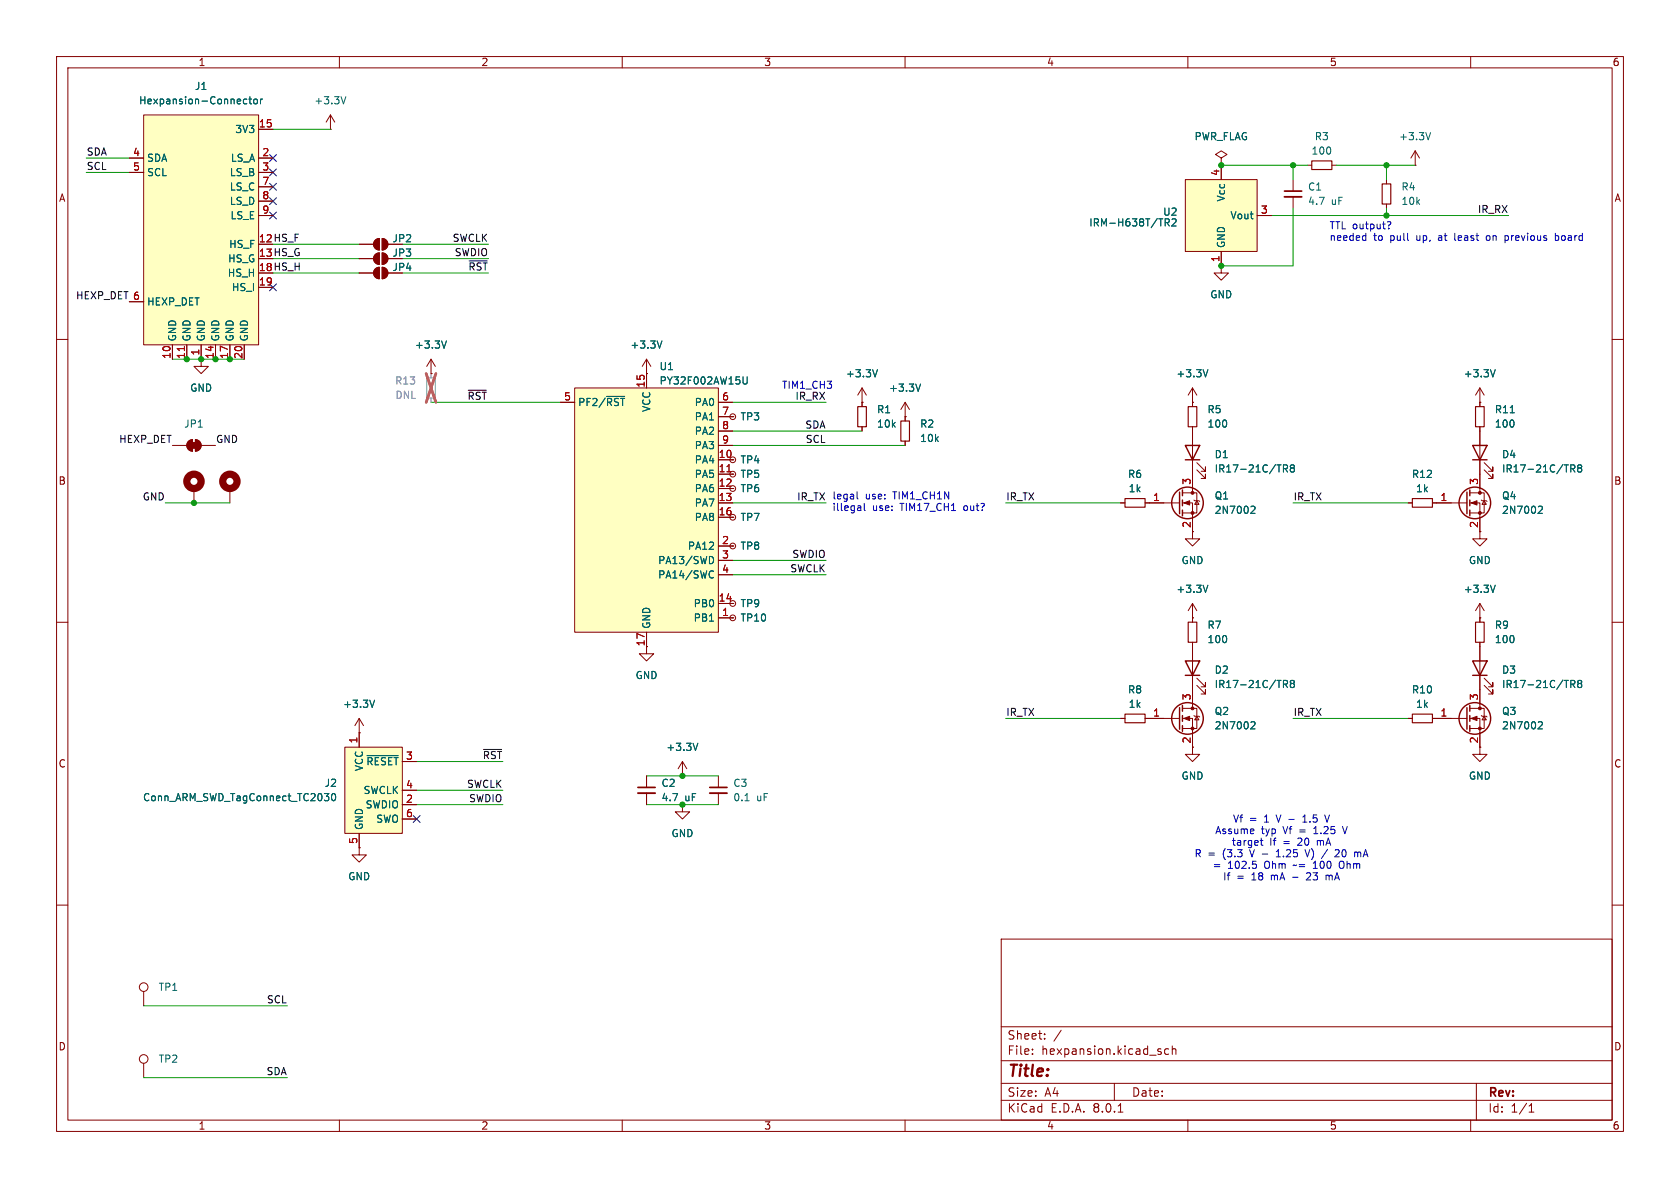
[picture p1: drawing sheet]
<svg xmlns="http://www.w3.org/2000/svg" width="297mm" height="210mm" viewBox="0 0 297 210" stroke-linecap="round" stroke-linejoin="round" font-family="sans-serif">
<g fill="none" stroke="#840000" stroke-width=".18">
<path d="M10 10h277v190h-277zM12 12h273v186h-273zM60 10v2M110 10v2M160 10v2M210 10v2M260 10v2M10 60h2M285 60h2M152.4 71.1h.1M152.4 68.6l-.8 1.3M152.4 68.6v3.3"/>
<path d="M152.4 75.4v.8M152.4 68.6l.8 1.3M160 73.7h.1M160 71.1l-.7 1.3M160 71.1v3.3M160 78v.7M160 71.1l.8 1.3M210.8 71.1h.1M210.8 68.6l-.7 1.3M210.8 68.6v3.3M210.8 75.4v11.7M210.8 68.6l.8 1.3"/>
<path d="M261.6 71.1v.8M261.6 75.4v.8M129.5 96.5h.1M129.5 91.4h.1M198.1 88.9h.8M202.4 88.9h6.1M209 88.9h1.8v6.4h1.3l-1.3 1.2-1.3-1.2h1.3M209 87.1h2.6v3.6h-2.6M211.1 88.4l.1 .1h.8l.1 .1M211.6 88.5l.4 .7h-.8zM211.6 83.1l1.5 1.5v-.8v.8h-.8M211.6 81.8l1.5 1.5v-.7v.7h-.8"/>
<path d="M248.9 88.9h.8M253.2 88.9h6.1M259.8 88.9h1.8v6.4h1.3l-1.3 1.2-1.3-1.2h1.3M259.8 87.1h2.6v3.6h-2.6M261.6 83.8v3.3M261.9 88.4l.1 .1h.8l.1 .1M262.4 88.5l.4 .7h-.8zM10 110h2M114.3 114.3v1.3h1.3l-1.3 1.2-1.3-1.2h1.3M210.8 109.2h.1M210.8 106.7v3.3M210.8 113.5v11.7"/>
<path d="M210.8 106.7l-.7 1.3M210.8 106.7l.8 1.3M211.6 119.9l1.5 1.5v-.7v.7h-.8M285 110h2M114.3 137.2v2M120.6 137.2h.1M120.6 134.6l-.7 1.3M120.6 134.6v2.6M120.6 134.6l.8 1.3M127 137.2v2M203.2 127h5.3M209 127h1.8v6.4h1.3l-1.3 1.2-1.3-1.2h1.3"/>
<path d="M209 125.2h2.6v3.6h-2.6M211.1 126.5l.1 .1h.8l.1 .1M211.6 121.2l1.5 1.5v-.8v.8h-.8M211.6 126.6l.4 .7h-.8zM10 160h2M114.3 140.2v2M120.6 142.2v1.3h1.3l-1.3 1.3-1.2-1.3h1.2M127 140.2v2M285 160h2M177 166h108v32h-108zM60 198v2M110 198v2"/>
<path d="M160 198v2M177 194.5h108M177 191.5h108M177 187.5h108M177 181.5h108M182.5 186.3v.1M182.5 185.5v.1M184.7 183.6v.1M184.7 182.8v.1M187.6 182.1l-1.3 2M197 191.5v3M197.7 196.6h.8"/>
<path d="M205.1 185.9l.2 .2-.2 .3M205.1 185.4l.1 .1M206.6 185.5l-.4-.1-.3 .3v.4l.1 .2h.6M207.2 185.5l.3-.1 .3 .1 .1 .9M207.2 184.9v1.5M210 198v2M260 198v2M261 191.5v6.5M270.3 196.6h.9M270.3 195.5l.4-.4v1.5"/>
<circle cx="129.5" cy="96.5" r=".51"/>
<circle cx="129.5" cy="91.4" r=".51"/>
</g>
<g fill="none" stroke="#006464" stroke-width=".18">
<path d="M155.1 65.3l-.4 1.3M162.7 67.9l-.4 1.3M213.5 65.3l-.4 1.3M267 73h.7M221.3 89.5h.5l.1 .3-.8 .9h.8M226.9 82.8h.6l.1-.2v-.3l-.7-.1v1.2M227.2 82.8l.4 .6M228.3 82.7l-.2-.2 .2-.3h.3l.2 .2-.2 .3M228.3 82.7l-.2 .3 .1 .3 .1 .1h.4l.1-.2v-.4l-.2-.1M228.3 82.7h.3M272.1 89.5h.5l.1 .3-.8 .9h.8M213.5 103.4l-.4 1.3"/>
<path d="M123.4 131.4l-.5 1.3M221.3 127.6h.5l.1 .3-.8 .9h.8M226.9 120.9h.6l.1-.2v-.3l-.7-.1v1.2M227.2 120.9l.4 .6M228.3 120.8l-.2-.2 .2-.3h.3l.2 .2-.2 .3M228.3 120.8l-.2 .3 .1 .3 .1 .1h.4l.1-.2v-.4l-.2-.1M228.3 120.8h.3M131.7 141.6h.7"/>
</g>
<path d="M151.6 71.9h1.6v3.5h-1.6zM159.3 74.4h1.5v3.6h-1.5zM210.1 71.9h1.5v3.5h-1.5zM260.9 71.9h1.5v3.5h-1.5zM198.9 88.1h3.5v1.6h-3.5zM249.7 88.1h3.5v1.6h-3.5zM210.1 110h1.5v3.5h-1.5z" fill="none" stroke="#840000" stroke-width=".2"/>
<g fill="none" stroke="#840000" stroke-width=".25">
<path d="M209.5 78.7h2.6l-1.3 2.6zM208.5 87v3.8M209 86.6v1M209 88.4v1M209 90.2v1M209.5 81.3h2.6M259.3 87v3.8M259.8 86.6v1M259.8 88.4v1M259.8 90.2v1M209.5 116.8h2.6l-1.3 2.6zM209.5 119.4h2.6"/>
<path d="M208.5 125.1v3.8M209 124.7v1M209 126.5v1M209 128.3v1"/>
<circle cx="209.9" cy="88.9" r="2.79"/>
<circle cx="260.7" cy="88.9" r="2.79"/>
<circle cx="209.9" cy="127" r="2.79"/>
</g>
<g fill="#840000" stroke="#840000" stroke-width=".18">
<path d="M209.3 127l1-.4v.8z"/>
<path d="M209.3 88.9l1-.4v.8z"/>
<path d="M260.1 88.9l1-.4v.8z"/>
<circle cx="210.8" cy="128.8" r=".25"/>
<circle cx="210.8" cy="125.2" r=".25"/>
<circle cx="210.8" cy="90.7" r=".25"/>
<circle cx="210.8" cy="87.1" r=".25"/>
<circle cx="261.6" cy="90.7" r=".25"/>
<circle cx="261.6" cy="87.1" r=".25"/>
</g>
<path d="M112.8 140.2h3M125.5 140.2h3" fill="none" stroke="#840000" stroke-width=".33"/>
<path d="M112.8 139.2h3M125.5 139.2h3" fill="none" stroke="#840000" stroke-width=".3"/>
<path d="M101.6 68.6h25.4v43.2h-25.4z" fill="#ffffc2"/>
<g fill="none" stroke="#840000" stroke-width=".18">
<path d="M63.5 45.7h2.5M63.5 48.3h2.5M63.5 43.2h2.5M66.3 45l.8-.3v2a1.02 1.02 0 0 1-1-.6 1.02 1.02 0 0 1 .2-1.1zM66.3 47.5l.8-.3v2.1a1.02 1.02 0 0 1-1-.7 1.02 1.02 0 0 1 .2-1.1zM66.3 42.5l.8-.3v2a1.02 1.02 0 0 1-1-.6 1.02 1.02 0 0 1 .2-1.1zM67.6 44.7a1.02 1.02 0 0 1 1 1 1.02 1.02 0 0 1-1 1zM67.6 47.2a1.02 1.02 0 0 1 1 1.1 1.02 1.02 0 0 1-1 1zM67.6 42.2a1.02 1.02 0 0 1 1 1 1.02 1.02 0 0 1-1 1zM68.6 45.7h2.5M68.6 48.3h2.5M68.6 43.2h2.5"/>
<path d="M30.5 78.7h2.5M33.3 78l.7-.3v2.1a1.02 1.02 0 0 1-.9-.7 1.02 1.02 0 0 1 .2-1.1zM34.5 77.7a1.02 1.02 0 0 1 1.1 1 1.02 1.02 0 0 1-1.1 1.1zM35.6 63.5v1.3h1.2l-1.2 1.2-1.3-1.2h1.3M35.6 63.5h.1M35.6 78.7h2.5M99.1 71.1h2.5M101.6 68.6h25.4v43.2h-25.4zM114.3 66h.1M114.3 63.5v5.1M114.3 63.5l-.8 1.3M114.3 63.5l.8 1.3"/>
<path d="M127 71.1h2.5M127 73.7h2.5M127 76.2h2.5M127 78.7h2.5M129.5 73.7h.1M261.6 76.2v7.6M127 81.3h2.5M127 83.8h2.5M127 86.4h2.5M127 88.9h2.5M127 91.4h2.5M127 96.5h2.5"/>
<path d="M127 99.1h2.5M129.5 83.8h.1M129.5 81.3h.1M129.5 86.4h.1M262.4 83.1l1.5 1.5v-.8v.8h-.8M262.4 81.8l1.5 1.5v-.7v.7h-.8M114.3 111.8v2.5M127 109.2h2.5M127 106.7h2.5M127 101.6h2.5M129.5 109.2h.1M129.5 106.7h.1"/>
<path d="M261.6 109.2h.1M261.6 106.7v3.3M261.6 113.5v11.7M261.6 106.7l-.7 1.3M261.6 106.7l.8 1.3M262.4 119.9l1.5 1.5v-.7v.7h-.8M248.9 127h.8M253.2 127h6.1M259.8 127h1.8v6.4h1.3l-1.3 1.2-1.3-1.2h1.3M259.8 125.2h2.6v3.6h-2.6M261.9 126.5l.1 .1h.8l.1 .1M262.4 121.2l1.5 1.5v-.8v.8h-.8"/>
<path d="M262.4 126.6l.4 .7h-.8z"/>
<circle cx="129.5" cy="73.7" r=".51"/>
<circle cx="129.5" cy="83.8" r=".51"/>
<circle cx="129.5" cy="81.3" r=".51"/>
<circle cx="129.5" cy="86.4" r=".51"/>
<circle cx="129.5" cy="106.7" r=".51"/>
<circle cx="129.5" cy="109.2" r=".51"/>
</g>
<path d="M128.5 83.4h.7" fill="none" stroke="#a90000" stroke-width=".18"/>
<g fill="none" stroke="#006464" stroke-width=".18">
<path d="M107.2 70.1h3.2M117 60.3l-.4 1.2M132.1 66.6l-.1 1.2-.2 .1-.4-.1M125.7 98.4a.68 .68 0 0 1 .5 .6 .68 .68 0 0 1-.5 .6M277.7 82.8h.6l.1-.2v-.3l-.7-.1v1.2M278 82.8l.4 .6M279.1 82.7l-.2-.2 .2-.3h.4l.1 .2-.2 .3M279.1 82.7l-.2 .3 .1 .3 .1 .1h.4l.1-.2v-.4l-.2-.1M279.1 82.7h.3M125.6 101l.3-.1 .2 .1M126.1 102.1l-.2 .1-.3-.1M264.3 103.4l-.4 1.3"/>
<path d="M272.1 127.6h.5l.1 .3-.8 .9h.8M277.7 120.9h.6l.1-.2v-.3l-.7-.1v1.2M278 120.9l.4 .6M279.1 120.8l-.2-.2 .2-.3h.4l.1 .2-.2 .3M279.1 120.8l-.2 .3 .1 .3 .1 .1h.4l.1-.2v-.4l-.2-.1M279.1 120.8h.3"/>
</g>
<g fill="none" stroke="#840000" stroke-width=".25">
<path d="M260.3 78.7h2.6l-1.3 2.6zM260.3 81.3h2.6M260.3 116.8h2.6l-1.3 2.6zM260.3 119.4h2.6M259.3 125.1v3.8M259.8 124.7v1M259.8 126.5v1M259.8 128.3v1"/>
<circle cx="260.7" cy="127" r="2.79"/>
</g>
<path d="M260.9 110h1.5v3.5h-1.5zM249.7 126.2h3.5v1.6h-3.5z" fill="none" stroke="#840000" stroke-width=".2"/>
<g fill="#840000" stroke="#840000" stroke-width=".18">
<path d="M260.1 127l1-.4v.8z"/>
<path d="M66.3 45l.8-.3v2a1.02 1.02 0 0 1-1-.6 1.02 1.02 0 0 1 .2-1.1z"/>
<path d="M67.6 44.7a1.02 1.02 0 0 1 1 1 1.02 1.02 0 0 1-1 1z"/>
<path d="M66.3 47.5l.8-.3v2.1a1.02 1.02 0 0 1-1-.7 1.02 1.02 0 0 1 .2-1.1z"/>
<path d="M67.6 47.2a1.02 1.02 0 0 1 1 1.1 1.02 1.02 0 0 1-1 1z"/>
<path d="M66.3 42.5l.8-.3v2a1.02 1.02 0 0 1-1-.6 1.02 1.02 0 0 1 .2-1.1z"/>
<path d="M67.6 42.2a1.02 1.02 0 0 1 1 1 1.02 1.02 0 0 1-1 1z"/>
<path d="M33.8 78.2h1v1h-1z"/>
<path d="M33.3 78l.7-.3v2.1a1.02 1.02 0 0 1-.9-.7 1.02 1.02 0 0 1 .2-1.1z"/>
<path d="M34.5 77.7a1.02 1.02 0 0 1 1.1 1 1.02 1.02 0 0 1-1.1 1.1z"/>
<circle cx="261.6" cy="128.8" r=".25"/>
<circle cx="261.6" cy="125.2" r=".25"/>
</g>
<path d="M25.4 20.3h20.3v40.7h-20.3z" fill="#ffffc2"/>
<g fill="none" stroke="#840000" stroke-width=".18">
<path d="M22.9 27.9h2.5M22.9 30.5h2.5M25.4 20.3h20.3v40.7h-20.3zM45.7 22.9h2.6M45.7 27.9h2.6M45.7 30.5h2.6M45.7 33h2.6M45.7 35.6h2.6M45.7 38.1h2.6M58.4 22.9h.1M58.4 20.3l-.7 1.3M58.4 20.3v2.6"/>
<path d="M58.4 20.3l.8 1.3M228.6 31.8v2M228.6 34.8v2M231.1 29.2h.8M235.5 29.2h.7M245.1 31.8v.7M245.1 36.1v.7M250.2 29.2h.1M250.2 26.7l-.8 1.2M250.2 26.7v2.5M250.2 26.7l.8 1.2M22.9 53.3h2.5"/>
<path d="M45.7 50.8h2.6M215.9 47v1.3h1.3l-1.3 1.2-1.3-1.2h1.3M215.9 47h.1M30.5 61v2.5M33 61v2.5M35.6 61v2.5M38.1 61v2.5M40.6 61v2.5M43.2 61v2.5M76.2 66h.1M76.2 63.5l-.8 1.3M76.2 63.5v2.5"/>
<path d="M76.2 63.5l.8 1.3M261.6 71.1h.1M261.6 68.6l-.7 1.3M261.6 68.6v2.5M261.6 68.6l.8 1.3M34.3 86.4v2.5M40.6 86.4v2.5M198.1 127h.8M202.4 127h.8"/>
</g>
<path d="M32.6 61.3v.7" fill="none" stroke="#a90000" stroke-width=".18"/>
<path d="M43.1 18.3h.5M43.1 17.6h.5M44 17.5h.5M44.2 17.1v1.1l.3 .2M44.9 17.6l.2-.1 .3 .1 .1 .5-.1 .2-.3 .1-.2-.2zM46.1 17.5v.9M46.4 17.5l-.3 .3M61.1 17.1l-.4 1.3M252.9 23.4l-.4 1.3M78.9 60.3l-.4 1.2M264.3 65.3l-.4 1.3" fill="none" stroke="#006464" stroke-width=".18"/>
<path d="M75.4 66.8h1.6v3.6h-1.6z" fill="none" stroke="#a1a1a1" stroke-width=".2"/>
<path d="M76.2 66v.8M76.2 70.4v.7" fill="none" stroke="#a1a1a1" stroke-width=".18"/>
<path d="M75.3 66l1.8 5.1M77.1 66l-1.8 5.1" fill="none" stroke="#e65255" stroke-width=".46"/>
<g fill="none" stroke="#840000" stroke-width="1.3">
<circle cx="34.3" cy="85.1" r="1.27"/>
<circle cx="40.6" cy="85.1" r="1.27"/>
</g>
<path d="M231.9 28.4h3.6v1.6h-3.6zM244.3 32.5h1.6v3.6h-1.6zM198.9 126.2h3.5v1.6h-3.5z" fill="none" stroke="#840000" stroke-width=".2"/>
<path d="M227.1 34.8h3" fill="none" stroke="#840000" stroke-width=".33"/>
<path d="M227.1 33.8h3" fill="none" stroke="#840000" stroke-width=".3"/>
<path d="M209.5 31.8h12.7v12.7h-12.7z" fill="#ffffc2"/>
<g fill="none" stroke="#840000" stroke-width=".18">
<path d="M209.5 31.8h12.7v12.7h-12.7zM215.9 27.9l1-.6-1-.6-1 .6 1 .6v1.3M215.9 29.2h.1M215.9 29.2v2.6M222.2 38.1h2.6M215.9 44.5v2.5M63.5 129.5h.1M63.5 127l-.8 1.3M63.5 127v2.5M63.5 127l.8 1.3M63.5 149.9v1.2h1.3l-1.3 1.3-1.3-1.3h1.3M63.5 149.9h.1"/>
<path d="M25.4 175.3v2.5M25.4 188v2.5"/>
<circle cx="25.4" cy="174.5" r=".76"/>
<circle cx="25.4" cy="187.2" r=".76"/>
</g>
<path d="M206 38.7v1.2M206.3 39.3l.4 .6M206.7 38.9l-.1 .4h-.6M207.9 38.9v.3l-.8 .7h.8M66.2 123.8l-.4 1.2" fill="none" stroke="#006464" stroke-width=".18"/>
<path d="M61 132.1h10.1v15.2h-10.1z" fill="#ffffc2"/>
<g fill="none" stroke="#840000" stroke-width=".18">
<path d="M22.9 27.9h2.5M22.9 30.5h2.5M45.7 38.1h2.6M45.7 22.9h2.6M45.7 27.9h2.6M45.7 30.5h2.6M45.7 33h2.6M45.7 35.6h2.6M215.9 29.2h.1M215.9 29.2v2.6M222.2 38.1h2.6M22.9 53.3h2.5"/>
<path d="M45.7 50.8h2.6M63.5 43.2h2.5M63.5 48.3h2.5M63.5 45.7h2.5M68.6 43.2h2.5M68.6 48.3h2.5M68.6 45.7h2.5M215.9 47h.1M215.9 44.5v2.5M30.5 61v2.5M33 61v2.5M35.6 63.5h.1"/>
<path d="M35.6 61v2.5M38.1 61v2.5M40.6 61v2.5M43.2 61v2.5M76.2 66h.1M99.1 71.1h2.5M114.3 66h.1M114.3 66v2.6M127 71.1h2.5M127 73.7h2.5M127 76.2h2.5M127 78.7h2.5"/>
<path d="M129.5 73.7h.1M152.4 71.1h.1M152.4 71.1v.8M152.4 75.4v.8M160 73.7h.1M160 73.7v.7M160 78v.7M210.8 71.1h.1M210.8 71.1v.8M210.8 75.4v3.3M261.6 71.1h.1M261.6 71.1v.8"/>
<path d="M261.6 75.4v3.3M127 81.3h2.5M127 83.8h2.5M127 86.4h2.5M127 88.9h2.5M127 91.4h2.5M127 96.5h2.5M127 99.1h2.5M129.5 96.5h.1M129.5 91.4h.1M129.5 83.8h.1M129.5 81.3h.1"/>
<path d="M129.5 86.4h.1M198.1 88.9h.8M202.4 88.9h3.3M210.8 81.3v5.1M210.8 91.4v2.6M248.9 88.9h.8M253.2 88.9h3.3M261.6 81.3v5.1M261.6 91.4v2.6M114.3 111.8v2.5M127 109.2h2.5M127 106.7h2.5"/>
<path d="M127 101.6h2.5M129.5 109.2h.1M129.5 106.7h.1M210.8 109.2h.1M210.8 109.2v.8M210.8 113.5v3.3M210.8 119.4v5.1M261.6 109.2h.1M261.6 109.2v.8M261.6 113.5v3.3M261.6 119.4v5.1M61 132.1h10.1v15.2h-10.1z"/>
<path d="M63.5 129.5h.1M63.5 129.5v2.6M71.1 134.6h2.6M71.1 139.7h2.6M114.3 137.2v2M120.6 137.2h.1M198.1 127h.8M202.4 127h3.3M210.8 129.5v2.6M248.9 127h.8M253.2 127h3.3M261.6 129.5v2.6"/>
<path d="M63.5 149.9h.1M63.5 147.3v2.6M71.1 142.2h2.6M71.1 144.8h2.6M114.3 140.2v2"/>
</g>
<g fill="none" stroke="#006464" stroke-width=".18">
<path d="M43.1 18.3h.5M43.1 17.6h.5M44 17.5h.5M44.2 17.1v1.1l.3 .2M44.9 17.6l.2-.1 .3 .1 .1 .5-.1 .2-.3 .1-.2-.2zM46.1 17.5v.9M46.4 17.5l-.3 .3M206 38.7v1.2M206.3 39.3l.4 .6M206.7 38.9l-.1 .4h-.6M207.9 38.9v.3l-.8 .7h.8M78.9 60.3l-.4 1.2"/>
<path d="M107.2 70.1h3.2M117 60.3l-.4 1.2M132.1 66.6l-.1 1.2-.2 .1-.4-.1M155.1 65.3l-.4 1.3M162.7 67.9l-.4 1.3M213.5 65.3l-.4 1.3M264.3 65.3l-.4 1.3M267 73h.7M125.7 98.4a.68 .68 0 0 1 .5 .6 .68 .68 0 0 1-.5 .6M221.3 89.5h.5l.1 .3-.8 .9h.8M226.9 82.8h.6l.1-.2v-.3l-.7-.1v1.2M227.2 82.8l.4 .6"/>
<path d="M228.3 82.7l-.2-.2 .2-.3h.3l.2 .2-.2 .3M228.3 82.7h.3M228.3 82.7l-.2 .3 .1 .3 .1 .1h.4l.1-.2v-.4l-.2-.1M272.1 89.5h.5l.1 .3-.8 .9h.8M277.7 82.8h.6l.1-.2v-.3l-.7-.1v1.2M278 82.8l.4 .6M279.1 82.7l-.2-.2 .2-.3h.4l.1 .2-.2 .3M279.1 82.7l-.2 .3 .1 .3 .1 .1h.4l.1-.2v-.4l-.2-.1M279.1 82.7h.3M125.6 101l.3-.1 .2 .1M126.1 102.1l-.2 .1-.3-.1M213.5 103.4l-.4 1.3"/>
<path d="M264.3 103.4l-.4 1.3M64.9 133.6h5.5M66.2 123.8l-.4 1.2M123.4 131.4l-.5 1.3M221.3 127.6h.5l.1 .3-.8 .9h.8M226.9 120.9h.6l.1-.2v-.3l-.7-.1v1.2M227.2 120.9l.4 .6M228.3 120.8l-.2-.2 .2-.3h.3l.2 .2-.2 .3M228.3 120.8h.3M228.3 120.8l-.2 .3 .1 .3 .1 .1h.4l.1-.2v-.4l-.2-.1M272.1 127.6h.5l.1 .3-.8 .9h.8M277.7 120.9h.6l.1-.2v-.3l-.7-.1v1.2"/>
<path d="M278 120.9l.4 .6M279.1 120.8l-.2-.2 .2-.3h.4l.1 .2-.2 .3M279.1 120.8l-.2 .3 .1 .3 .1 .1h.4l.1-.2v-.4l-.2-.1M279.1 120.8h.3M57.3 140.3h.8l-.4 .5 .4 .1v.4l-.2 .2h-.4M58.7 140.4l.2-.1a.68 .68 0 0 1 .5 .6 .68 .68 0 0 1-.5 .6l-.2-.1-.1-.3z"/>
</g>
<path d="M82.9 46.1h3.2M82.8 69h3.2M85.5 132.5h3.2" fill="none" stroke="#0f0f0f" stroke-width=".18"/>
<g fill="none" stroke="#0000c2" stroke-width=".18">
<path d="M245.4 39.2h.3l.2 .2-.4 .6M241.5 41.2v1.3M241.5 42.4l-.2 .1M245.5 40.3v.2M257.2 41.2v1.1l.2 .2M263.2 41.7h-.3l-.2 .2 .1 .5 .4 .1M266.1 41.7h.3l.2 .1M266.6 42.4l-.2 .1-.3-.1M275 41.7h.3l.3 .2-.2 .5h-.4M275 41.2v1.3M151.5 86.9v1.1l.2 .2M152 89.4l.2 .2v.7"/>
<path d="M152.2 90.2l-.1 .1M152.2 89.7l-.1 .1M152.8 89v1.1l.2 .2M223 148.2v1l.3 .2M225.6 151.5h.8M225.9 150.4l-.3 .2M228.6 153l.2-.1 .2 .1M230.3 145.3h.7M230.6 144.2l-.3 .2M230.7 150.2l.4 1.3M231.2 154.3l-.2 .1M231.6 154.8l-.7 .8h.8"/>
<path d="M232.2 153.5h.7M232.3 147.4h.7M232.4 146.4l-.1 .1M232.5 152.2v1.3M234.2 144.1l.4 1.2M234.4 154.7v.9M234.7 150.1l-1.1 1.7M234.8 154.7l-.4 .1M236.5 150.2l.3 .2M236.8 150.6l-.8 .9h.8M236.9 152.3a.81 .81 0 0 0 .2 1.2h.2M237.3 146.1l.5 1.3"/>
<path d="M239.7 150.6l.3 .2M240 150.8v.7M240.5 150.7l-.3-.1-.2 .2"/>
</g>
<g fill="none" stroke="#009600" stroke-width=".18">
<path d="M15.2 27.9h7.7M15.2 30.5h7.7M48.3 22.9h10.1M215.9 29.2h15.2M224.8 38.1h41.9M228.6 29.2v2.6M228.6 36.8v10.2h-12.7M236.2 29.2h14M245.1 29.2v2.6M245.1 36.8v1.3M48.3 45.7h15.2M48.3 48.3h15.2"/>
<path d="M48.3 43.2h15.2M71.1 45.7h15.3M71.1 48.3h15.3M71.1 43.2h15.3M30.5 63.5h12.7M76.2 71.1h22.9M129.5 71.1h16.5M129.5 78.7h30.5M129.5 76.2h22.9M29.2 88.9h11.4M129.5 88.9h16.5M129.5 99.1h16.5"/>
<path d="M177.8 88.9h20.3M228.6 88.9h20.3M129.5 101.6h16.5M73.7 134.6h15.2M73.7 139.7h15.2M114.3 137.2h12.7M177.8 127h20.3M228.6 127h20.3M73.7 142.2h15.2M114.3 142.2h12.7M25.4 177.8h25.4M25.4 190.5h25.4"/>
</g>
<g fill="none" stroke="#000084" stroke-width=".18">
<path d="M47.7 35l1.2 1.2M47.7 29.9l1.2 1.2M47.7 32.4l1.2 1.2M47.7 27.3l1.2 1.2M47.7 37.5l1.2 1.2M48.9 35l-1.2 1.2M48.9 29.9l-1.2 1.2M48.9 32.4l-1.2 1.2M48.9 27.3l-1.2 1.2M48.9 37.5l-1.2 1.2M47.7 50.2l1.2 1.2M48.9 50.2l-1.2 1.2"/>
<path d="M73.1 144.2l1.2 1.2M74.3 144.2l-1.2 1.2"/>
</g>
<path d="M32.6 61.3v.7M128.5 83.4h.7" fill="none" stroke="#a90000" stroke-width=".18"/>
<path d="M76.2 66v.8M76.2 70.4v.7" fill="none" stroke="#a1a1a1" stroke-width=".18"/>
<path d="M75.3 66l1.8 5.1M77.1 66l-1.8 5.1" fill="none" stroke="#e65255" stroke-width=".46"/>
<g fill="#009600" stroke="#009600" stroke-width=".18">
<circle cx="120.6" cy="137.2" r=".46"/>
<circle cx="120.6" cy="142.2" r=".46"/>
<circle cx="33" cy="63.5" r=".46"/>
<circle cx="38.1" cy="63.5" r=".46"/>
<circle cx="35.6" cy="63.5" r=".46"/>
<circle cx="40.6" cy="63.5" r=".46"/>
<circle cx="34.3" cy="88.9" r=".46"/>
<circle cx="228.6" cy="29.2" r=".46"/>
<circle cx="215.9" cy="29.2" r=".46"/>
<circle cx="215.9" cy="47" r=".46"/>
<circle cx="245.1" cy="29.2" r=".46"/>
<circle cx="245.1" cy="38.1" r=".46"/>
</g>
<text font-size="2.8" fill="#840000" x="178" y="190.9">Title:</text>
<g font-size="2.1" fill="#840000">
<text x="178" y="184">Sheet:</text>
<text x="178" y="186.7">File:</text>
<text x="184.1" y="186.7">hexpansion.kicad_sch</text>
<text x="178" y="196.9">KiCad</text>
<text x="178" y="194.1">Size:</text>
<text x="184.7" y="194.1">A4</text>
<text x="185.7" y="196.9">E.D.A.</text>
<text x="193.3" y="196.9">8.0.1</text>
<text x="200" y="194.1">Date:</text>
<text x="263" y="194.3">Rev:</text>
<text x="263" y="196.9">Id:</text>
<text x="267.1" y="196.9">1/1</text>
</g>
<g font-size="1.8" fill="#840000">
<text x="35" y="11.9">1</text>
<text x="85" y="11.9">2</text>
<text x="135" y="11.9">3</text>
<text x="185" y="11.9">4</text>
<text x="235" y="11.9">5</text>
<text x="285" y="11.9">6</text>
<text x="10.3" y="35.9">A</text>
<text x="285.3" y="35.9">A</text>
<text x="45.7" y="42.9">12 HS_F</text>
<text x="45.7" y="45.5">13 HS_G</text>
<text x="45.7" y="48">18 HS_H</text>
<text x="10.3" y="85.9">B</text>
<text x="285.3" y="85.9">B</text>
<text x="261.4" y="131.5" transform="rotate(-90 261.4 131.5)">2</text>
<text x="10.3" y="135.9">C</text>
<text x="285.3" y="135.9">C</text>
<text x="121" y="141.8">uF</text>
<text x="10.3" y="185.9">D</text>
<text x="285.3" y="185.9">D</text>
<text x="35" y="199.9">1</text>
<text x="85" y="199.9">2</text>
<text x="135" y="199.9">3</text>
<text x="185" y="199.9">4</text>
<text x="235" y="199.9">5</text>
<text x="285" y="199.9">6</text>
</g>
<g font-size="1.8" fill="#006464">
<text x="34.4" y="16.1">J1</text>
<text x="24.5" y="18.6">Hexpansion-Connector</text>
<text x="41.5" y="23.7">3V3</text>
<text x="55.5" y="18.6">+3.3V</text>
<text x="25.9" y="28.8">SDA</text>
<text x="40.7" y="28.8">LS_A</text>
<text x="211.1" y="25">PWR_FLAG</text>
<text x="231.8" y="27.5">100</text>
<text x="232.3" y="25">R3</text>
<text x="247.2" y="25">+3.3V</text>
<text x="25.9" y="31.3">SCL</text>
<text x="40.5" y="31.3">LS_B</text>
<text x="40.5" y="33.9">LS_C</text>
<text x="216.8" y="35.7" transform="rotate(-90 216.8 35.7)">Vcc</text>
<text x="231.1" y="33.9">C1</text>
<text x="247.7" y="33.9">R4</text>
<text x="40.5" y="36.4">LS_D</text>
<text x="40.7" y="39">LS_E</text>
<text x="192.5" y="40.2">IRM-H638T/TR2</text>
<text x="205.5" y="38.3">U2</text>
<text x="217.4" y="39">Vout</text>
<text x="231.1" y="36.4">4.7</text>
<text x="235.3" y="36.4">uF</text>
<text x="247.7" y="36.4">10k</text>
<text x="40.2" y="46.6">HS_G</text>
<text x="40.4" y="44">HS_F</text>
<text x="69.3" y="45.6">JP3</text>
<text x="69.3" y="43">JP2</text>
<text x="216.8" y="43.9" transform="rotate(-90 216.8 43.9)">GND</text>
<text x="40.2" y="49.1">HS_H</text>
<text x="40.9" y="51.7">HS_I</text>
<text x="69.3" y="48.1">JP4</text>
<text x="213.9" y="52.9">GND</text>
<text x="25.9" y="54.2">HEXP_DET</text>
<text x="31.3" y="60.5" transform="rotate(-90 31.3 60.5)">GND</text>
<text x="33.9" y="60.5" transform="rotate(-90 33.9 60.5)">GND</text>
<text x="36.4" y="60.5" transform="rotate(-90 36.4 60.5)">GND</text>
<text x="39" y="60.5" transform="rotate(-90 39 60.5)">GND</text>
<text x="41.5" y="60.5" transform="rotate(-90 41.5 60.5)">GND</text>
<text x="44" y="60.5" transform="rotate(-90 44 60.5)">GND</text>
<text x="73.3" y="61.8">+3.3V</text>
<text x="111.4" y="61.8">+3.3V</text>
<text x="116.5" y="65.6">U1</text>
<text x="33.5" y="69.4">GND</text>
<text x="102.1" y="72">PF2/~{RST}</text>
<text x="116.5" y="68.2">PY32F002AW15U</text>
<text x="122.7" y="72">PA0</text>
<text x="149.5" y="66.9">+3.3V</text>
<text x="157.1" y="69.4">+3.3V</text>
<text x="207.9" y="66.9">+3.3V</text>
<text x="258.7" y="66.9">+3.3V</text>
<text x="32.5" y="75.8">JP1</text>
<text x="115.2" y="72.9" transform="rotate(-90 115.2 72.9)">VCC</text>
<text x="122.7" y="74.5">PA1</text>
<text x="122.7" y="77.1">PA2</text>
<text x="130.8" y="74.5">TP3</text>
<text x="154.9" y="73.3">R1</text>
<text x="154.9" y="75.8">10k</text>
<text x="162.6" y="75.8">R2</text>
<text x="213.4" y="73.3">R5</text>
<text x="213.4" y="75.8">100</text>
<text x="264.2" y="73.3">R11</text>
<text x="264.2" y="75.8">100</text>
<text x="122.7" y="82.1">PA4</text>
<text x="122.7" y="79.6">PA3</text>
<text x="130.8" y="82.1">TP4</text>
<text x="162.6" y="78.3">10k</text>
<text x="214.6" y="81.2">D1</text>
<text x="214.6" y="83.7">IR17-21C/TR8</text>
<text x="265.4" y="81.2">D4</text>
<text x="265.4" y="83.7">IR17-21C/TR8</text>
<text x="122.7" y="84.7">PA5</text>
<text x="122.7" y="87.2">PA6</text>
<text x="122.7" y="89.8">PA7</text>
<text x="130.8" y="84.7">TP5</text>
<text x="130.8" y="87.2">TP6</text>
<text x="199.3" y="84.7">R6</text>
<text x="199.4" y="87.2">1k</text>
<text x="214.6" y="88.5">Q1</text>
<text x="249.5" y="84.7">R12</text>
<text x="250.2" y="87.2">1k</text>
<text x="265.4" y="88.5">Q4</text>
<text x="122.7" y="92.3">PA8</text>
<text x="130.8" y="92.3">TP7</text>
<text x="214.6" y="91">2N7002</text>
<text x="265.4" y="91">2N7002</text>
<text x="116.2" y="99.9">PA13/SWD</text>
<text x="121.5" y="97.4">PA12</text>
<text x="130.8" y="97.4">TP8</text>
<text x="208.8" y="99.9">GND</text>
<text x="259.6" y="99.9">GND</text>
<text x="116.2" y="102.5">PA14/SWC</text>
<text x="122.5" y="107.5">PB0</text>
<text x="130.8" y="107.5">TP9</text>
<text x="207.9" y="105">+3.3V</text>
<text x="258.7" y="105">+3.3V</text>
<text x="115.2" y="111.3" transform="rotate(-90 115.2 111.3)">GND</text>
<text x="122.5" y="110.1">PB1</text>
<text x="130.8" y="110.1">TP10</text>
<text x="213.4" y="111.4">R7</text>
<text x="213.4" y="113.9">100</text>
<text x="264.2" y="111.4">R9</text>
<text x="264.2" y="113.9">100</text>
<text x="214.6" y="119.3">D2</text>
<text x="265.4" y="119.3">D3</text>
<text x="60.6" y="125.3">+3.3V</text>
<text x="112.3" y="120.2">GND</text>
<text x="199.3" y="122.8">R8</text>
<text x="199.4" y="125.3">1k</text>
<text x="214.6" y="121.8">IR17-21C/TR8</text>
<text x="249.5" y="122.8">R10</text>
<text x="250.2" y="125.3">1k</text>
<text x="265.4" y="121.8">IR17-21C/TR8</text>
<text x="214.6" y="126.6">Q2</text>
<text x="214.6" y="129.1">2N7002</text>
<text x="265.4" y="126.6">Q3</text>
<text x="265.4" y="129.1">2N7002</text>
<text x="64.4" y="136.4" transform="rotate(-90 64.4 136.4)">VCC</text>
<text x="64.7" y="135.5">~{RESET}</text>
<text x="117.7" y="132.9">+3.3V</text>
<text x="25.2" y="141.8">Conn_ARM_SWD_TagConnect_TC2030</text>
<text x="57.3" y="139.3">J2</text>
<text x="64.2" y="140.6">SWCLK</text>
<text x="64.5" y="143.1">SWDIO</text>
<text x="116.8" y="139.3">C2</text>
<text x="116.8" y="141.8">4.7</text>
<text x="129.5" y="139.3">C3</text>
<text x="129.5" y="141.8">0.1</text>
<text x="133.7" y="141.8">uF</text>
<text x="208.8" y="138">GND</text>
<text x="259.6" y="138">GND</text>
<text x="64.4" y="146.8" transform="rotate(-90 64.4 146.8)">GND</text>
<text x="66.4" y="145.6">SWO</text>
<text x="118.6" y="148.2">GND</text>
<text x="61.5" y="155.8">GND</text>
<text x="27.9" y="175.4">TP1</text>
<text x="27.9" y="188.1">TP2</text>
</g>
<g font-size="1.8" fill="#a90000">
<text x="45.7" y="22.6">15</text>
<text x="23.4" y="27.7">4</text>
<text x="46.3" y="27.7">2</text>
<text x="23.4" y="30.2">5</text>
<text x="46.3" y="30.2">3</text>
<text x="46.3" y="32.8">7</text>
<text x="46.3" y="35.3">8</text>
<text x="215.6" y="31.2" transform="rotate(-90 215.6 31.2)">4</text>
<text x="46.3" y="37.8">9</text>
<text x="222.8" y="37.8">3</text>
<text x="45.7" y="42.9">12</text>
<text x="45.7" y="45.5">13</text>
<text x="215.6" y="46.4" transform="rotate(-90 215.6 46.4)">1</text>
<text x="23.4" y="53.1">6</text>
<text x="45.7" y="50.5">19</text>
<text x="45.7" y="48">18</text>
<text x="30.2" y="63.5" transform="rotate(-90 30.2 63.5)">10</text>
<text x="32.8" y="63.5" transform="rotate(-90 32.8 63.5)">11</text>
<text x="35.3" y="62.9" transform="rotate(-90 35.3 62.9)">1</text>
<text x="37.8" y="63.5" transform="rotate(-90 37.8 63.5)">14</text>
<text x="40.4" y="63.5" transform="rotate(-90 40.4 63.5)">17</text>
<text x="42.9" y="63.5" transform="rotate(-90 42.9 63.5)">20</text>
<text x="99.6" y="70.9">5</text>
<text x="114" y="68.6" transform="rotate(-90 114 68.6)">15</text>
<text x="127.6" y="70.9">6</text>
<text x="127.6" y="73.4">7</text>
<text x="127.6" y="75.9">8</text>
<text x="127" y="81">10</text>
<text x="127" y="83.6">11</text>
<text x="127.6" y="78.5">9</text>
<text x="127" y="86.1">12</text>
<text x="127" y="88.6">13</text>
<text x="203.8" y="88.6">1</text>
<text x="210.6" y="85.8" transform="rotate(-90 210.6 85.8)">3</text>
<text x="254.6" y="88.6">1</text>
<text x="261.4" y="85.8" transform="rotate(-90 261.4 85.8)">3</text>
<text x="127" y="91.2">16</text>
<text x="210.6" y="93.4" transform="rotate(-90 210.6 93.4)">2</text>
<text x="261.4" y="93.4" transform="rotate(-90 261.4 93.4)">2</text>
<text x="127.6" y="96.3">2</text>
<text x="127.6" y="98.8">3</text>
<text x="127.6" y="101.3">4</text>
<text x="127" y="106.4">14</text>
<text x="127.6" y="109">1</text>
<text x="114" y="114.3" transform="rotate(-90 114 114.3)">17</text>
<text x="210.6" y="123.9" transform="rotate(-90 210.6 123.9)">3</text>
<text x="261.4" y="123.9" transform="rotate(-90 261.4 123.9)">3</text>
<text x="63.2" y="131.5" transform="rotate(-90 63.2 131.5)">1</text>
<text x="203.8" y="126.7">1</text>
<text x="210.6" y="131.5" transform="rotate(-90 210.6 131.5)">2</text>
<text x="254.6" y="126.7">1</text>
<text x="71.7" y="134.4">3</text>
<text x="71.7" y="142">2</text>
<text x="71.7" y="139.4">4</text>
<text x="63.2" y="149.3" transform="rotate(-90 63.2 149.3)">5</text>
<text x="71.7" y="144.5">6</text>
</g>
<g font-size="1.8" fill="#0f0f0f">
<text x="15.2" y="27.6">SDA</text>
<text x="15.2" y="30.1">SCL</text>
<text x="261.2" y="37.8">IR_RX</text>
<text x="79.9" y="42.8">SWCLK</text>
<text x="80.3" y="45.4">SWDIO</text>
<text x="82.7" y="47.9">~{RST}</text>
<text x="13.3" y="53">HEXP_DET 6</text>
<text x="82.5" y="70.8">~{RST}</text>
<text x="140.5" y="70.8">IR_RX</text>
<text x="142.3" y="75.9">SDA</text>
<text x="21" y="78.4">HEXP_DET</text>
<text x="38.1" y="78.4">GND</text>
<text x="142.3" y="78.4">SCL</text>
<text x="25.1" y="88.6">GND</text>
<text x="177.8" y="88.6">IR_TX</text>
<text x="228.6" y="88.6">IR_TX</text>
<text x="139.6" y="101.3">SWCLK</text>
<text x="140" y="98.7">SWDIO</text>
<text x="177.8" y="126.7">IR_TX</text>
<text x="228.6" y="126.7">IR_TX</text>
<text x="85.2" y="134.3">~{RST}</text>
<text x="82.5" y="139.4">SWCLK</text>
<text x="82.8" y="141.9">SWDIO</text>
<text x="47.1" y="177.5">SCL</text>
<text x="47" y="190.2">SDA</text>
</g>
<g font-size="1.8" fill="#0000c2">
<text x="234.9" y="40.7">TTL output?</text>
<text x="234.9" y="42.8">needed</text>
<text x="242.8" y="42.8">to</text>
<text x="245.9" y="42.8">pull</text>
<text x="250.7" y="42.8">up,</text>
<text x="254.8" y="42.8">at</text>
<text x="257.8" y="42.8">least</text>
<text x="263.6" y="42.8">on</text>
<text x="267.1" y="42.8">previous</text>
<text x="276.2" y="42.8">board</text>
<text x="138.1" y="68.9">TIM1_CH3</text>
<text x="140.8" y="88.6">IR_TX legal</text>
<text x="153" y="88.5">use:</text>
<text x="158" y="88.5">TIM1_CH1N</text>
<text x="147.1" y="90.5">illegal</text>
<text x="154.2" y="90.5">use:</text>
<text x="159.3" y="90.5">TIM17_CH1</text>
<text x="170.7" y="90.5">out?</text>
<text x="214.7" y="147.7">Assume</text>
<text x="217.7" y="149.7">target</text>
<text x="217.9" y="145.6">Vf</text>
<text x="220.9" y="145.6">=</text>
<text x="223" y="147.7">typ</text>
<text x="223.6" y="145.6">1</text>
<text x="224.5" y="149.7">If</text>
<text x="226" y="145.6">V -</text>
<text x="227" y="149.7">=</text>
<text x="227" y="147.7">Vf</text>
<text x="229.7" y="149.7">20</text>
<text x="230" y="147.7">=</text>
<text x="231" y="145.6">1.5</text>
<text x="232.7" y="147.7">1.25</text>
<text x="233.3" y="149.7">mA</text>
<text x="235.2" y="145.6">V</text>
<text x="238.1" y="147.7">V</text>
<text x="211.1" y="151.8">R =</text>
<text x="214.7" y="153.8">=</text>
<text x="216.1" y="155.8">If</text>
<text x="216.3" y="151.8">(3.3</text>
<text x="217.4" y="153.8">102.5</text>
<text x="218.6" y="155.8">=</text>
<text x="221.3" y="151.8">V -</text>
<text x="221.4" y="155.8">18</text>
<text x="224" y="153.8">Ohm</text>
<text x="225" y="155.8">mA</text>
<text x="226.3" y="151.8">1.25</text>
<text x="228.9" y="155.8">-</text>
<text x="229.4" y="153.8">~=</text>
<text x="231.7" y="155.8">23</text>
<text x="231.7" y="151.8">V)</text>
<text x="233" y="153.8">100</text>
<text x="234.8" y="151.8">/</text>
<text x="235.2" y="155.8">mA</text>
<text x="237.3" y="151.8">20</text>
<text x="237.8" y="153.8">Ohm</text>
<text x="240.9" y="151.8">mA</text>
</g>
<g font-size="1.8" fill="#989898">
<text x="69.8" y="68.2">R13</text>
<text x="69.8" y="70.7">DNL</text>
</g>
</svg>
